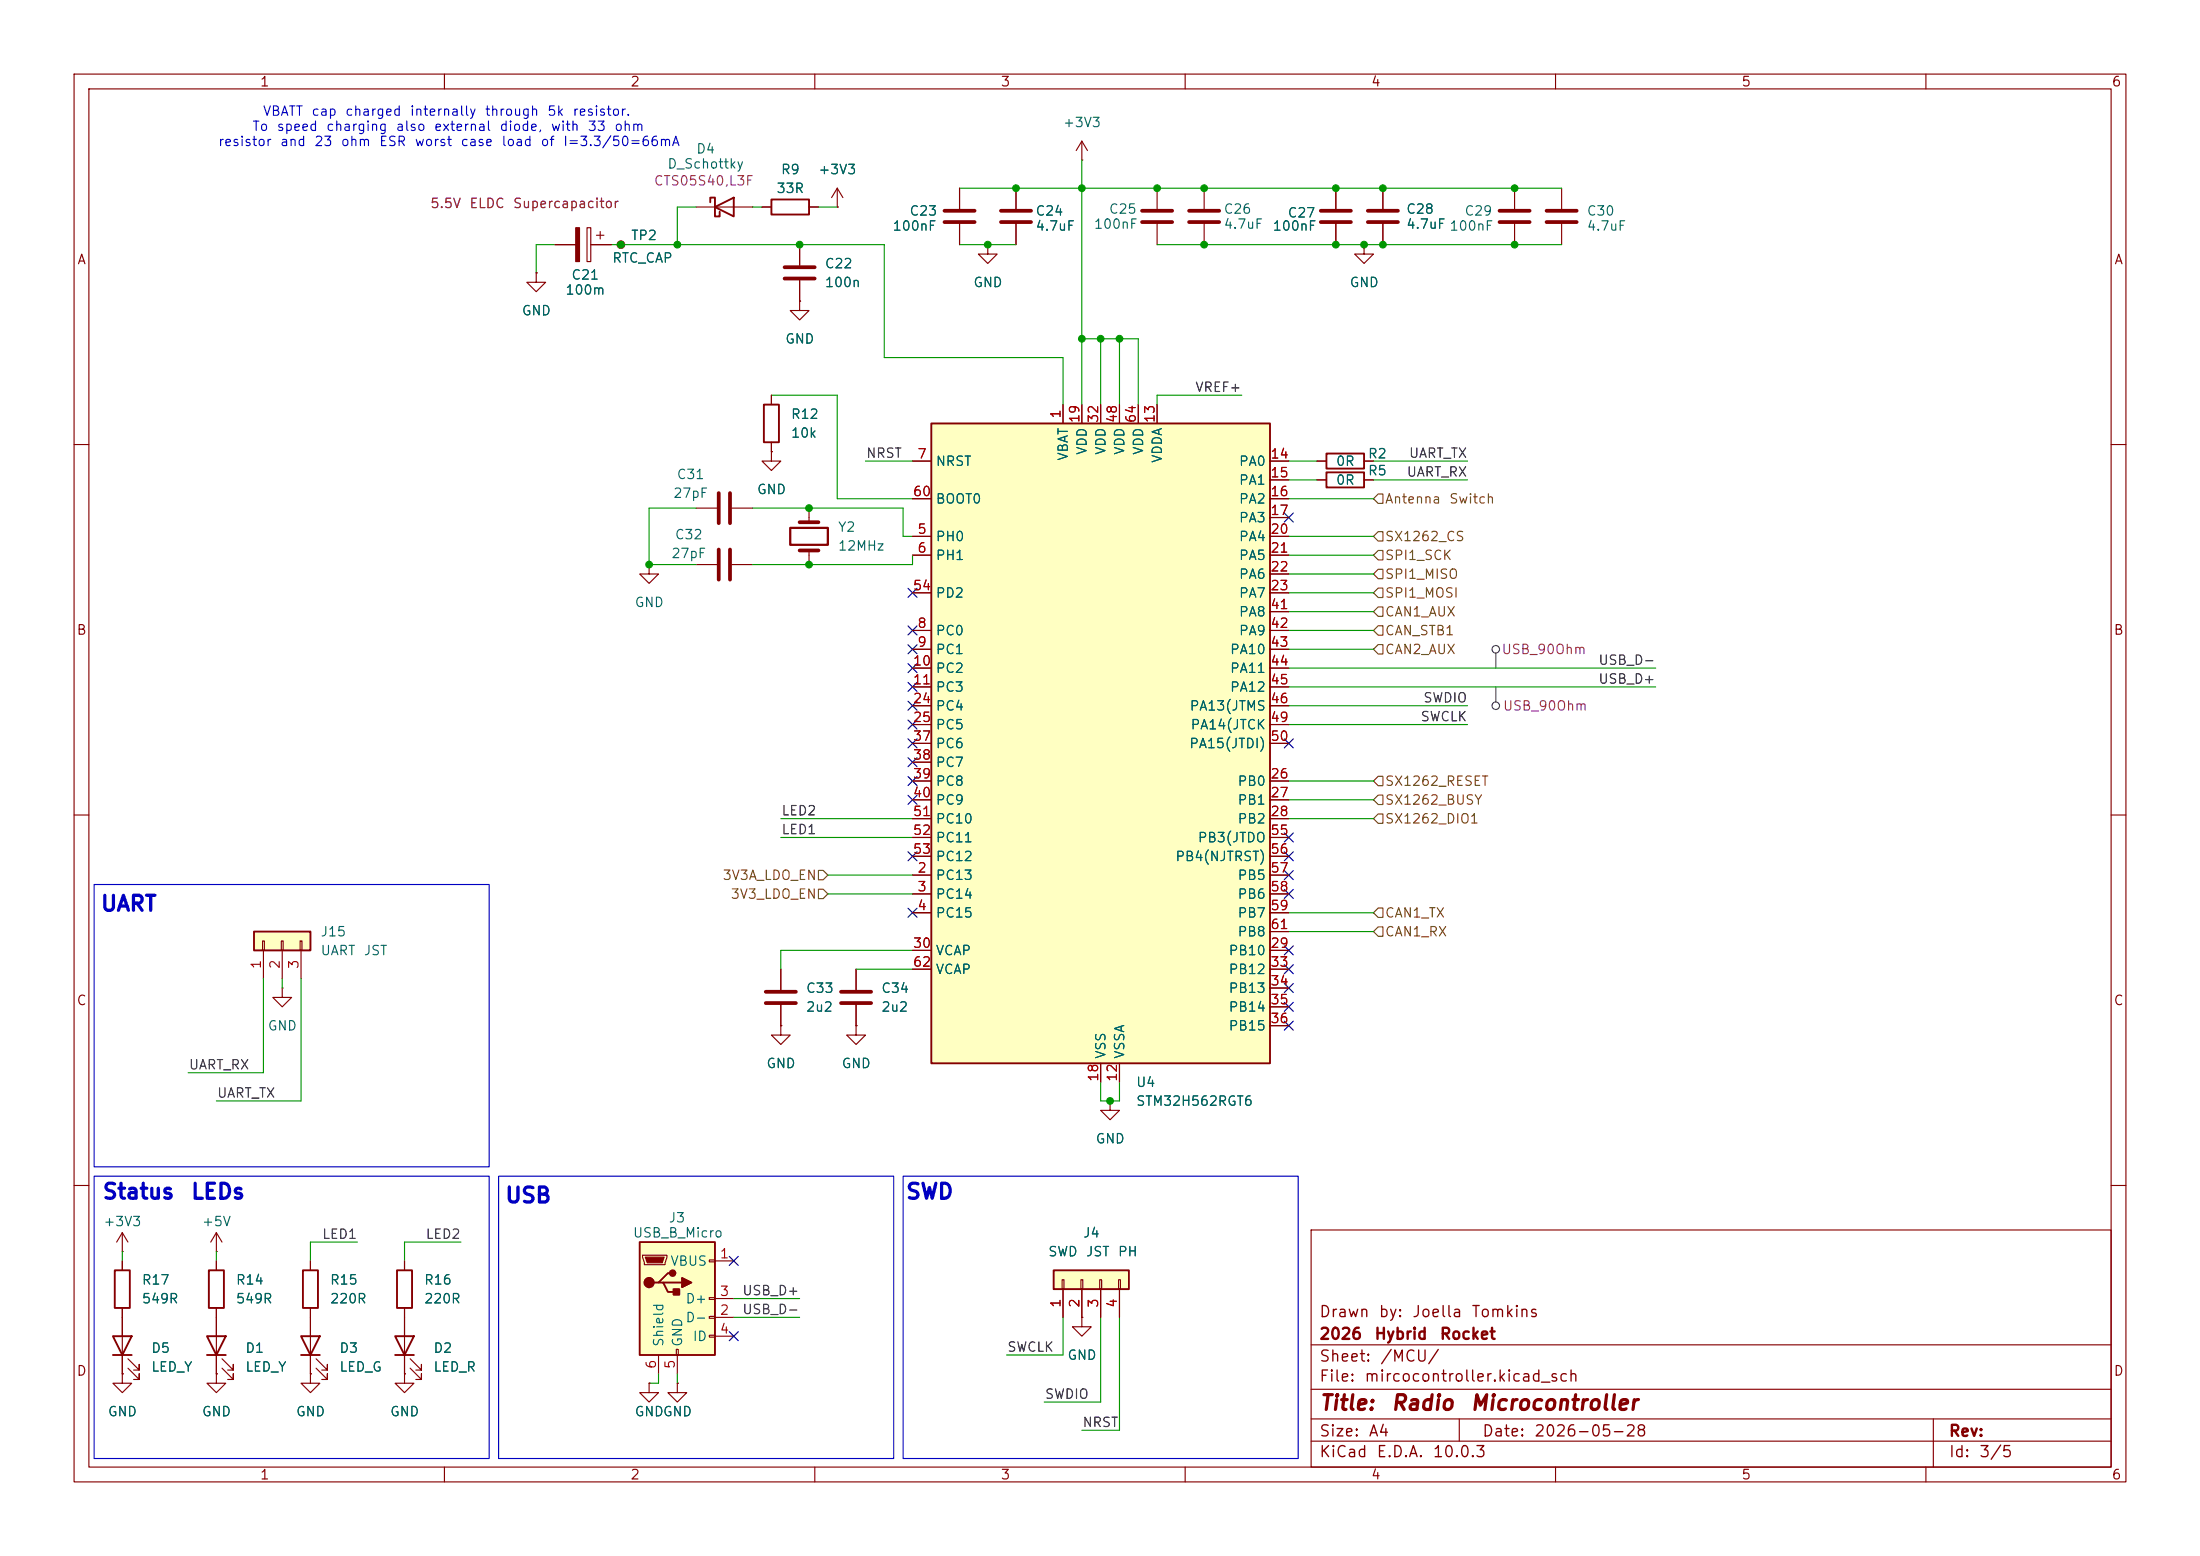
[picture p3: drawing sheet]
<svg xmlns="http://www.w3.org/2000/svg" width="297mm" height="210mm" viewBox="0 0 297 210" stroke-linecap="round" stroke-linejoin="round" font-family="sans-serif">
<g fill="none" stroke="#840000" stroke-width=".15">
<path d="M10 10h277v190h-277zM12 12h273v186h-273zM60 10v2M110 10v2M160 10v2M210 10v2M260 10v2M10 60h2M109.2 68.6v1.9M109.2 74.3v1.9M285 60h2M10 110h2"/>
<path d="M285 110h2M10 160h2M16.5 168.9h.1M16.5 166.4l-.8 1.2M16.5 166.4l.8 1.2M16.5 166.4v2.5M29.2 168.9h.1M29.2 166.4l-.8 1.2M29.2 166.4l.8 1.2M29.2 166.4v2.5M177 166h108v32h-108zM285 160h2"/>
<path d="M60 198v2M110 198v2M160 198v2M177 194.5h108M177 191.5h108M177 187.5h108M177 181.5h108M197 191.5v3M210 198v2M260 198v2M261 191.5v6.5"/>
</g>
<path d="M107.9 74.3h2.6M107.9 70.5h2.6" fill="none" stroke="#840000" stroke-width=".51"/>
<path d="M106.7 71.2h5.1v2.3h-5.1z" fill="none" stroke="#840000" stroke-width=".3"/>
<path d="M34.3 125.7h7.6v2.6h-7.6z" fill="#ffffc2"/>
<path d="M34.3 125.7h7.6v2.6h-7.6zM27.9 180.3h2.6l-1.3 2.6zM27.9 182.9h2.6" fill="none" stroke="#840000" stroke-width=".25"/>
<g fill="none" stroke="#840000" stroke-width=".15">
<path d="M35.4 127h.3v1.3h-.3zM35.6 128.3v3.8M38 127h.2v1.3h-.2zM38.1 133.4v1.2h1.3l-1.3 1.3-1.3-1.3h1.3M38.1 133.4h.1M38.1 128.3v3.8M40.5 127h.3v1.3h-.3zM40.6 128.3v3.8M29.2 177.8v7.6M29.2 185.4v1.3h1.3l-1.3 1.3-1.3-1.3h1.3M29.2 185.4h.1M30 184.7l1.5 1.5v-.8v.8h-.8"/>
<path d="M30 183.4l1.5 1.5v-.7v.7h-.8M87.6 186.7v1.3h1.3l-1.3 1.2-1.2-1.2h1.2M87.6 186.7h.1M91.4 186.7v1.3h1.3l-1.3 1.2-1.2-1.2h1.2M91.4 186.7h.1"/>
</g>
<path d="M125.7 57.2h45.7v86.3h-45.7z" fill="#ffffc2"/>
<path d="M125.7 57.2h45.7v86.3h-45.7z" fill="none" stroke="#840000" stroke-width=".25"/>
<g fill="none" stroke="#840000" stroke-width=".15">
<path d="M107.9 40.6v1.3h1.3l-1.3 1.3-1.2-1.3h1.2M107.9 40.6h.1M143.5 54.6v2.6M146 54.6v2.6M148.6 54.6v2.6M151.1 54.6v2.6M153.7 54.6v2.6M156.2 54.6v2.6M123.2 72.4h2.5M123.2 74.9h2.5M123.2 62.2h2.5M123.2 67.3h2.5"/>
<path d="M171.4 72.4h2.6M171.4 74.9h2.6M171.4 62.2h2.6M171.4 64.8h2.6M171.4 67.3h2.6M171.4 69.9h2.6M171.4 77.5h2.6M123.2 85.1h2.5M123.2 87.6h2.5M123.2 90.2h2.5M123.2 92.7h2.5M123.2 80h2.5"/>
<path d="M123.2 95.3h2.5M123.2 97.8h2.5M171.4 85.1h2.6M171.4 87.6h2.6M171.4 90.2h2.6M171.4 92.7h2.6M171.4 80h2.6M171.4 95.3h2.6M171.4 97.8h2.6M171.4 82.6h2.6M123.2 118.1h2.5M123.2 105.4h2.5"/>
<path d="M123.2 108h2.5M123.2 110.5h2.5M123.2 100.3h2.5M123.2 102.9h2.5M123.2 113h2.5M123.2 115.6h2.5M171.4 118.1h2.6M171.4 105.4h2.6M171.4 108h2.6M171.4 110.5h2.6M171.4 100.3h2.6M171.4 113h2.6"/>
<path d="M171.4 115.6h2.6M123.2 120.7h2.5M123.2 123.2h2.5M123.2 128.3h2.5M123.2 130.8h2.5M171.4 120.7h2.6M171.4 123.2h2.6M171.4 128.3h2.6M171.4 130.8h2.6M171.4 133.4h2.6M171.4 135.9h2.6M171.4 138.4h2.6"/>
<path d="M171.4 125.7h2.6M148.6 143.5v2.6M151.1 143.5v2.6M41.9 185.4v1.3h1.3l-1.3 1.3-1.3-1.3h1.3M41.9 185.4h.1"/>
</g>
<path d="M86.4 167.6h10.1v15.3h-10.1z" fill="#ffffc2"/>
<path d="M86.4 167.6h10.1v15.3h-10.1zM88.9 173.1h.6l.7 1.3h1.2M89.5 173.1h2.6M90.8 171.8h-.6l-1.3 1.3h-.6M40.6 180.3h2.6l-1.3 2.6zM40.6 182.9h2.6" fill="none" stroke="#840000" stroke-width=".25"/>
<g fill="none" stroke="#840000" stroke-width=".15">
<path d="M41.9 177.8v7.6M86.7 169.4h3.3v.3l-.2 1h-2.8zM95.8 170.1h.7v.2h-.7zM95.8 175.1h.7v.3h-.7zM95.8 177.7h.7v.2h-.7zM96.5 170.2h2.6M96.5 177.8h2.6M96.5 175.3h2.6M42.7 184.7l1.5 1.5v-.8v.8h-.8M42.7 183.4l1.5 1.5v-.7v.7h-.8M88.9 182.9v2.5M91.3 182.1h.3v.8h-.3z"/>
<path d="M91.4 182.9v2.5M95.8 180.2h.7v.3h-.7zM96.5 180.3h2.6"/>
</g>
<path d="M87.1 169.7h2.6l-.3 .7h-2z" fill="#840000" stroke="#840000" stroke-width=".15"/>
<g fill="#840000" stroke="#840000" stroke-width=".25">
<path d="M90.9 174h.8v.8h-.8z"/>
<path d="M92.1 172.5l1.2 .6-1.2 .6z"/>
<circle cx="87.6" cy="173.1" r=".63"/>
<circle cx="90.8" cy="171.8" r=".38"/>
</g>
<path d="M142.2 171.5h10.2v2.5h-10.2z" fill="#ffffc2"/>
<g fill="none" stroke="#840000" stroke-width=".25">
<path d="M95.9 27.3v-.6h.6v2.5h.7v-.6M96.5 27.9l2.6-1.2v2.5zM104.1 26.9h5.1v2.1h-5.1zM103.1 54.6h2.1v5.1h-2.1zM179.1 61.2h5v2h-5zM179.1 63.8h5v2h-5zM15.5 171.5h2v5h-2zM28.2 171.5h2v5h-2zM40.9 171.5h2v5h-2zM53.6 171.5h2v5h-2zM142.2 171.5h10.2v2.5h-10.2zM15.2 180.3h2.6l-1.3 2.6z"/>
<path d="M15.2 182.9h2.6M53.3 180.3h2.6l-1.3 2.6zM53.3 182.9h2.6"/>
</g>
<g fill="none" stroke="#840000" stroke-width=".15">
<path d="M146 19.1v2.5M146 19.1l-.7 1.2M146 19.1l.8 1.2M72.4 36.8v1.3h1.3l-1.3 1.3-1.3-1.3h1.3M72.4 36.8h.1M74.9 33h2.8M79.2 30.7h.6v4.6h-.6zM79.8 33h2.7M80.5 31.8h1M81 31.2v1.1M83.8 33h.1M94 27.9h7.6"/>
<path d="M102.9 27.9h1.2M107.9 33v2.8M107.9 37.8v2.8M109.2 27.9h1.3M113 27.9h.1M113 25.4l-.7 1.3M113 25.4l.8 1.3M113 25.4v2.5M129.5 25.4v2.8M129.5 30.2v2.8M133.3 33v1.3h1.3l-1.3 1.3-1.2-1.3h1.2M133.3 33h.1"/>
<path d="M137.2 25.4v2.8M137.2 30.2v2.8M146 21.6h.1M156.2 25.4v2.8M156.2 30.2v2.8M162.6 25.4v2.8M162.6 30.2v2.8M180.3 25.4v2.8M180.3 30.2v2.8M184.1 33v1.3h1.3l-1.3 1.3-1.2-1.3h1.2M184.1 33h.1M186.7 25.4v2.8"/>
<path d="M186.7 30.2v2.8M204.5 25.4v2.8M204.5 30.2v2.8M210.8 25.4v2.8M210.8 30.2v2.8M104.1 53.3v1.3M104.1 59.7v1.3M107.9 40.6h.1M143.5 54.6v2.6M146 54.6v2.6M148.6 54.6v2.6M151.1 54.6v2.6"/>
<path d="M153.7 54.6v2.6M156.2 54.6v2.6M87.6 76.2v1.3h1.3l-1.3 1.2-1.2-1.2h1.2M87.6 76.2h.1M94 76.2h2.8M94 68.6h2.8M98.8 76.2h2.8M98.8 68.6h2.8M104.1 61v1.2h1.3l-1.3 1.3-1.2-1.3h1.2M104.1 61h.1M123.2 62.2h2.5M123.2 72.4h2.5"/>
<path d="M123.2 74.9h2.5M123.2 67.3h2.5M171.4 62.2h2.6M171.4 64.8h2.6M171.4 72.4h2.6M171.4 74.9h2.6M171.4 67.3h2.6M171.4 69.9h2.6M171.4 77.5h2.6M177.8 62.2h1.3M177.8 64.8h1.3M184.1 62.2h1.3"/>
<path d="M184.1 64.8h1.3M123.2 85.1h2.5M123.2 87.6h2.5M123.2 90.2h2.5M123.2 92.7h2.5M123.2 80h2.5M123.2 95.3h2.5M123.2 97.8h2.5M171.4 85.1h2.6M171.4 87.6h2.6M171.4 90.2h2.6M171.4 92.7h2.6"/>
<path d="M171.4 80h2.6M171.4 95.3h2.6M171.4 97.8h2.6M171.4 82.6h2.6M123.2 118.1h2.5M123.2 105.4h2.5M123.2 108h2.5M123.2 110.5h2.5M123.2 100.3h2.5M123.2 102.9h2.5M123.2 113h2.5M123.2 115.6h2.5"/>
<path d="M171.4 118.1h2.6M171.4 105.4h2.6M171.4 108h2.6M171.4 110.5h2.6M171.4 100.3h2.6M171.4 113h2.6M171.4 115.6h2.6M105.4 138.4v1.3h1.3l-1.3 1.3-1.3-1.3h1.3M105.4 138.4h.1M105.4 130.8v2.8M105.4 135.6v2.8M115.6 138.4v1.3h1.2l-1.2 1.3-1.3-1.3h1.3"/>
<path d="M115.6 138.4h.1M115.6 130.8v2.8M115.6 135.6v2.8M123.2 120.7h2.5M123.2 123.2h2.5M123.2 128.3h2.5M123.2 130.8h2.5M171.4 120.7h2.6M171.4 123.2h2.6M171.4 128.3h2.6M171.4 130.8h2.6M171.4 133.4h2.6"/>
<path d="M171.4 135.9h2.6M171.4 138.4h2.6M171.4 125.7h2.6M148.6 143.5v2.6M149.9 148.6v1.3h1.2l-1.2 1.2-1.3-1.2h1.3M149.9 148.6h.1M151.1 143.5v2.6M16.5 170.2v1.3M16.5 176.5v8.9M29.2 170.2v1.3M29.2 176.5v3.8M41.9 170.2v1.3"/>
<path d="M41.9 176.5v3.8M54.6 170.2v1.3M54.6 176.5v8.9M143.4 172.7h.2v1.3h-.2zM143.5 174v3.8M145.9 172.7h.3v1.3h-.3zM146 177.8v1.3h1.3l-1.3 1.2-1.2-1.2h1.2M146 177.8h.1M146 174v3.8M148.5 172.7h.2v1.3h-.2zM148.6 174v3.8M151 172.7h.3v1.3h-.3z"/>
<path d="M151.1 174v3.8M16.5 185.4v1.3h1.3l-1.3 1.3-1.3-1.3h1.3M16.5 185.4h.1M17.3 184.7l1.5 1.5v-.8v.8h-.8M17.3 183.4l1.5 1.5v-.7v.7h-.8M29.2 185.4h.1M29.2 182.9v2.5M41.9 185.4h.1M41.9 182.9v2.5M54.6 185.4v1.3h1.3l-1.3 1.3-1.3-1.3h1.3M54.6 185.4h.1M55.4 184.7l1.5 1.5v-.8v.8h-.8"/>
<path d="M55.4 183.4l1.5 1.5v-.7v.7h-.8M87.6 186.7h.1M91.4 186.7h.1"/>
<circle cx="83.8" cy="33" r=".51"/>
</g>
<g fill="none" stroke="#840000" stroke-width=".51">
<path d="M105.9 36.1h4.1M105.9 37.6h4.1M127.5 28.4h4.1M127.5 30h4.1M135.1 28.4h4.1M135.1 30h4.1M154.2 28.4h4M154.2 30h4M160.5 28.4h4.1M160.5 30h4.1M178.3 28.4h4.1M178.3 30h4.1"/>
<path d="M184.7 28.4h4M184.7 30h4M202.4 28.4h4.1M202.4 30h4.1M208.8 28.4h4.1M208.8 30h4.1M97 66.5v4.1M97 74.2v4M98.6 66.5v4.1M98.6 74.2v4M103.4 133.9h4M103.4 135.4h4"/>
<path d="M113.5 133.9h4.1M113.5 135.4h4.1"/>
</g>
<path d="M77.7 30.7h.5v4.6h-.5z" fill="#840000" stroke="#840000" stroke-width=".15"/>
<g fill="none" stroke="#484848" stroke-width=".15">
<path d="M201.9 88.1v2.1M201.9 92.7v2"/>
<circle cx="201.9" cy="95.3" r=".51"/>
<circle cx="201.9" cy="87.6" r=".51"/>
</g>
<g fill="none" stroke="#725600" stroke-width=".15">
<path d="M186.1 79.4h.6v1.2h-.6l-.7-.6zM186.1 76.8h.6v1.3h-.6l-.7-.6zM186.1 74.3h.6v1.3h-.6l-.7-.7zM186.1 66.7h.6v1.2h-.6l-.7-.6zM186.1 71.8h.6v1.2h-.6l-.7-.6zM186.1 87h.6v1.3h-.6l-.7-.7zM186.1 81.9h.6v1.3h-.6l-.7-.6zM186.1 84.5h.6v1.2h-.6l-.7-.6zM110.5 117.5h.6l.7 .6-.7 .6h-.6zM186.1 109.9h.6v1.2h-.6l-.7-.6zM186.1 107.3h.6v1.3h-.6l-.7-.6zM186.1 104.8h.6v1.2h-.6l-.7-.6z"/>
<path d="M110.5 120h.6l.7 .7-.7 .6h-.6zM186.1 125.1h.6v1.3h-.6l-.7-.7zM186.1 122.6h.6v1.2h-.6l-.7-.6z"/>
</g>
<g fill="none" stroke="#009600" stroke-width=".15">
<path d="M74.9 33h-2.5v3.8M82.5 33h36.9v15.3h24.1v6.3M94 27.9h-2.6v5.1M101.6 27.9h1.3M110.5 27.9h2.5M129.5 25.4h81.3M129.5 33h7.7M146 21.6v33M156.2 33h54.6M104.1 53.3h8.9v14h10.2M146 45.7h7.7v8.9M148.6 45.7v8.9"/>
<path d="M151.1 45.7v8.9M167.6 53.3h-11.4v1.3M94 68.6h-6.4v7.6h6.4M101.6 68.6h20.3v3.8h1.3M116.8 62.2h6.4M123.2 74.9v1.3h-21.6M174 74.9h11.4M174 72.4h11.4M174 67.3h11.4M174 62.2h3.8M174 64.8h3.8M174 77.5h11.4"/>
<path d="M185.4 62.2h12.7M185.4 64.8h12.7M174 82.6h11.4M174 87.6h11.4M174 80h11.4M174 97.8h24.1M174 95.3h24.1M174 90.2h49.5M174 92.7h49.5M174 85.1h11.4M105.4 110.5h17.8M105.4 113h17.8"/>
<path d="M111.8 118.1h11.4M174 110.5h11.4M174 108h11.4M174 105.4h11.4M35.6 132.1v12.7h-10.2M38.1 132.1v1.3M40.6 132.1v16.5h-11.4M111.8 120.7h11.4M115.6 130.8h7.6M123.2 128.3h-17.8v2.5M174 125.7h11.4M174 123.2h11.4"/>
<path d="M148.6 146.1v2.5h2.5v-2.5M16.5 168.9v1.3M29.2 168.9v1.3M48.3 167.6h-6.4v2.6M62.2 167.6h-7.6v2.6M99.1 177.8h8.8M99.1 175.3h8.8M143.5 177.8v5.1h-7.6M148.6 177.8v11.4h-7.6M151.1 177.8v15.2h-5.1M88.9 185.4v1.3h-1.3M91.4 185.4v1.3"/>
</g>
<g fill="none" stroke="#000084" stroke-width=".15">
<path d="M122.6 79.4l1.2 1.2M123.8 79.4l-1.2 1.2M173.4 69.2l1.2 1.3M174.6 69.2l-1.2 1.3M122.6 92.1l1.2 1.2M122.6 89.6l1.2 1.2M122.6 87l1.2 1.2M122.6 97.2l1.2 1.2M122.6 94.6l1.2 1.3M122.6 84.5l1.2 1.2M122.6 99.7l1.2 1.2M123.8 92.1l-1.2 1.2"/>
<path d="M123.8 89.6l-1.2 1.2M123.8 87l-1.2 1.2M123.8 97.2l-1.2 1.2M123.8 94.6l-1.2 1.3M123.8 84.5l-1.2 1.2M123.8 99.7l-1.2 1.2M173.4 99.7l1.2 1.2M174.6 99.7l-1.2 1.2M122.6 104.8l1.2 1.2M122.6 102.3l1.2 1.2M122.6 115l1.2 1.2M122.6 107.3l1.2 1.3"/>
<path d="M123.8 104.8l-1.2 1.2M123.8 102.3l-1.2 1.2M123.8 115l-1.2 1.2M123.8 107.3l-1.2 1.3M173.4 112.4l1.2 1.2M173.4 115l1.2 1.2M173.4 117.5l1.2 1.2M174.6 112.4l-1.2 1.2M174.6 115l-1.2 1.2M174.6 117.5l-1.2 1.2M122.6 122.6l1.2 1.2M123.8 122.6l-1.2 1.2"/>
<path d="M173.4 135.3l1.2 1.2M173.4 130.2l1.2 1.2M173.4 132.7l1.2 1.3M173.4 137.8l1.2 1.2M173.4 120l1.2 1.3M173.4 127.7l1.2 1.2M174.6 135.3l-1.2 1.2M174.6 130.2l-1.2 1.2M174.6 132.7l-1.2 1.3M174.6 137.8l-1.2 1.2M174.6 120l-1.2 1.3M174.6 127.7l-1.2 1.2"/>
<path d="M98.5 169.6l1.2 1.2M98.5 179.7l1.2 1.2M99.7 169.6l-1.2 1.2M99.7 179.7l-1.2 1.2"/>
</g>
<path d="M12.7 119.4h53.3v38.1h-53.3zM12.7 158.8h53.3v38.1h-53.3zM67.3 158.8h53.3v38.1h-53.3zM121.9 158.8h53.4v38.1h-53.4z" fill="none" stroke="#0000c2" stroke-width=".15"/>
<g fill="#009600" stroke="#009600" stroke-width=".14">
<circle cx="87.6" cy="76.2" r=".46"/>
<circle cx="83.8" cy="33" r=".46"/>
<circle cx="91.4" cy="33" r=".46"/>
<circle cx="137.2" cy="25.4" r=".46"/>
<circle cx="151.1" cy="45.7" r=".46"/>
<circle cx="148.6" cy="45.7" r=".46"/>
<circle cx="146" cy="25.4" r=".46"/>
<circle cx="146" cy="45.7" r=".46"/>
<circle cx="162.6" cy="25.4" r=".46"/>
<circle cx="180.3" cy="25.4" r=".46"/>
<circle cx="162.6" cy="33" r=".46"/>
<circle cx="156.2" cy="25.4" r=".46"/>
<circle cx="180.3" cy="33" r=".46"/>
<circle cx="133.3" cy="33" r=".46"/>
<circle cx="149.9" cy="148.6" r=".46"/>
<circle cx="107.9" cy="33" r=".46"/>
<circle cx="109.2" cy="68.6" r=".46"/>
<circle cx="109.2" cy="76.2" r=".46"/>
<circle cx="184.1" cy="33" r=".46"/>
<circle cx="186.7" cy="25.4" r=".46"/>
<circle cx="186.7" cy="33" r=".46"/>
<circle cx="204.5" cy="25.4" r=".46"/>
<circle cx="204.5" cy="33" r=".46"/>
</g>
<g font-size="2" fill="#0000c2">
<text x="13.5" y="123.5">UART</text>
<text x="13.7" y="162.3">Status</text>
<text x="25.7" y="162.3">LEDs</text>
<text x="68.1" y="162.8">USB</text>
<text x="122.2" y="162.3">SWD</text>
</g>
<g font-size="2" fill="#840000">
<text x="178" y="190.8">Title:</text>
<text x="187.7" y="190.8">Radio</text>
<text x="198.4" y="190.8">Microcontroller</text>
</g>
<g font-size="1.5" fill="#840000">
<text x="178" y="178.2">Drawn</text>
<text x="186" y="178.2">by:</text>
<text x="190.5" y="178.2">Joella</text>
<text x="198.5" y="178.2">Tomkins</text>
<text x="178" y="184.2">Sheet:</text>
<text x="178" y="181.2">2026</text>
<text x="185.5" y="181.2">Hybrid</text>
<text x="186.2" y="184.2">/MCU/</text>
<text x="194.3" y="181.2">Rocket</text>
<text x="178" y="186.9">File:</text>
<text x="184.1" y="186.9">mircocontroller.kicad_sch</text>
<text x="178" y="197.1">KiCad</text>
<text x="178" y="194.3">Size:</text>
<text x="184.7" y="194.3">A4</text>
<text x="185.7" y="197.1">E.D.A.</text>
<text x="193.3" y="197.1">10.0.3</text>
<text x="200" y="194.3">Date:</text>
<text x="207" y="194.3">2026-05-28</text>
<text x="263" y="194.3">Rev:</text>
<text x="263" y="197.1">Id:</text>
<text x="267.1" y="197.1">3/5</text>
</g>
<g font-size="1.3" fill="#840000">
<text x="35" y="12">1</text>
<text x="85" y="12">2</text>
<text x="135" y="12">3</text>
<text x="185" y="12">4</text>
<text x="235" y="12">5</text>
<text x="285" y="12">6</text>
<text x="10.3" y="36">A</text>
<text x="285.3" y="36">A</text>
<text x="10.3" y="86">B</text>
<text x="285.3" y="86">B</text>
<text x="10.3" y="136">C</text>
<text x="285.3" y="136">C</text>
<text x="10.3" y="186">D</text>
<text x="285.3" y="186">D</text>
<text x="35" y="200">1</text>
<text x="85" y="200">2</text>
<text x="135" y="200">3</text>
<text x="185" y="200">4</text>
<text x="235" y="200">5</text>
<text x="285" y="200">6</text>
</g>
<g font-size="1.3" fill="#0000c2">
<text x="34" y="18">To</text>
<text x="35.4" y="15.9">VBATT</text>
<text x="37.3" y="18">speed</text>
<text x="42" y="15.9">cap</text>
<text x="43.9" y="18">charging</text>
<text x="46.5" y="15.9">charged</text>
<text x="53.3" y="18">also</text>
<text x="55.2" y="15.9">internally</text>
<text x="58.5" y="18">external</text>
<text x="65.4" y="15.9">through</text>
<text x="67.3" y="18">diode,</text>
<text x="73.8" y="15.9">5k</text>
<text x="74.3" y="18">with</text>
<text x="77.2" y="15.9">resistor.</text>
<text x="79.2" y="18">33</text>
<text x="82.8" y="18">ohm</text>
<text x="29.4" y="20">resistor</text>
<text x="37.7" y="20">and</text>
<text x="42.3" y="20">23</text>
<text x="45.9" y="20">ohm</text>
<text x="51.1" y="20">ESR</text>
<text x="55.9" y="20">worst</text>
<text x="62.1" y="20">case</text>
<text x="67.6" y="20">load</text>
<text x="72.9" y="20">of</text>
<text x="75.9" y="20">I=3.3/50=66mA</text>
</g>
<g font-size="1.3" fill="#006464">
<text x="143.4" y="17.5">+3V3</text>
<text x="90" y="23.1">D_Schottky</text>
<text x="93.9" y="21">D4</text>
<text x="105.3" y="23.8">R9</text>
<text x="110.4" y="23.8">+3V3</text>
<text x="104.7" y="26.4">33R</text>
<text x="122.7" y="29.4">C23</text>
<text x="139.7" y="29.4">C24</text>
<text x="149.6" y="29.2">C25</text>
<text x="165.1" y="29.2">C26</text>
<text x="173.7" y="29.7">C27</text>
<text x="189.7" y="29.2">C28</text>
<text x="197.6" y="29.4">C29</text>
<text x="214.1" y="29.4">C30</text>
<text x="82.6" y="35.8">RTC_CAP</text>
<text x="85.1" y="32.7">TP2</text>
<text x="120.4" y="31.5">100nF</text>
<text x="139.7" y="31.5">4.7uF</text>
<text x="147.6" y="31.2">100nF</text>
<text x="165.1" y="31.2">4.7uF</text>
<text x="171.7" y="31.5">100nF</text>
<text x="189.7" y="31.2">4.7uF 100nF</text>
<text x="189.7" y="31.2">4.7uF</text>
<text x="214.1" y="31.5">4.7uF</text>
<text x="76.2" y="40.1">100m</text>
<text x="77" y="38.1">C21</text>
<text x="111.3" y="39.1">100n</text>
<text x="111.3" y="36.5">C22</text>
<text x="131.3" y="39.1">GND</text>
<text x="182.1" y="39.1">GND</text>
<text x="70.4" y="42.9">GND</text>
<text x="105.9" y="46.7">GND</text>
<text x="106.7" y="59.4">10k</text>
<text x="106.7" y="56.9">R12</text>
<text x="91.3" y="65">C31</text>
<text x="126.2" y="63.2">NRST</text>
<text x="144.5" y="62.3" transform="rotate(-90 144.5 62.3)">VBAT</text>
<text x="147" y="61.5" transform="rotate(-90 147 61.5)">VDD</text>
<text x="149.6" y="61.5" transform="rotate(-90 149.6 61.5)">VDD</text>
<text x="152.1" y="61.5" transform="rotate(-90 152.1 61.5)">VDD</text>
<text x="154.6" y="61.5" transform="rotate(-90 154.6 61.5)">VDD</text>
<text x="157.2" y="62.6" transform="rotate(-90 157.2 62.6)">VDDA</text>
<text x="167.2" y="63.2">PA0</text>
<text x="167.2" y="65.7">PA1</text>
<text x="180.3" y="63.2">0R</text>
<text x="180.3" y="65.7">0R</text>
<text x="184.6" y="62.2">R2</text>
<text x="184.6" y="64.5">R5</text>
<text x="90.8" y="67.5">27pF</text>
<text x="102.1" y="67">GND</text>
<text x="126.2" y="68.3">BOOT0</text>
<text x="167.2" y="68.3">PA2</text>
<text x="167.2" y="70.8">PA3</text>
<text x="90.5" y="75.6">27pF</text>
<text x="91" y="73.1">C32</text>
<text x="113" y="72.1">Y2</text>
<text x="113" y="74.6">12MHz</text>
<text x="126.2" y="73.4">PH0</text>
<text x="126.2" y="75.9">PH1</text>
<text x="167.2" y="73.4">PA4</text>
<text x="167.2" y="75.9">PA5</text>
<text x="85.6" y="82.3">GND</text>
<text x="126.2" y="81">PD2</text>
<text x="167.2" y="78.4">PA6</text>
<text x="167.2" y="81">PA7</text>
<text x="167.2" y="83.5">PA8</text>
<text x="126.2" y="86.1">PC0</text>
<text x="126.2" y="88.6">PC1</text>
<text x="166" y="88.6">PA10</text>
<text x="167.2" y="86.1">PA9</text>
<text x="126.2" y="91.1">PC2</text>
<text x="126.2" y="93.7">PC3</text>
<text x="166" y="91.1">PA11</text>
<text x="166" y="93.7">PA12</text>
<text x="126.2" y="96.2">PC4</text>
<text x="126.2" y="98.8">PC5</text>
<text x="126.2" y="101.3">PC6</text>
<text x="160.5" y="101.3">PA15(JTDI)</text>
<text x="160.5" y="96.2">PA13(JTMS</text>
<text x="160.6" y="98.8">PA14(JTCK</text>
<text x="126.2" y="103.8">PC7</text>
<text x="126.2" y="106.4">PC8</text>
<text x="167" y="106.4">PB0</text>
<text x="126.2" y="108.9">PC9</text>
<text x="126.2" y="111.5">PC10</text>
<text x="167" y="108.9">PB1</text>
<text x="167" y="111.5">PB2</text>
<text x="126.2" y="119.1">PC13</text>
<text x="126.2" y="114">PC11</text>
<text x="126.2" y="116.5">PC12</text>
<text x="158.6" y="116.5">PB4(NJTRST)</text>
<text x="161.6" y="114">PB3(JTDO</text>
<text x="167" y="119.1">PB5</text>
<text x="126.2" y="121.6">PC14</text>
<text x="126.2" y="124.2">PC15</text>
<text x="167" y="121.6">PB6</text>
<text x="167" y="124.2">PB7</text>
<text x="43.2" y="126.7">J15</text>
<text x="43.2" y="129.2">UART</text>
<text x="49" y="129.2">JST</text>
<text x="126.2" y="129.2">VCAP</text>
<text x="126.2" y="131.8">VCAP</text>
<text x="165.8" y="129.2">PB10</text>
<text x="165.8" y="131.8">PB12</text>
<text x="167" y="126.7">PB8</text>
<text x="108.7" y="134.3">C33</text>
<text x="108.7" y="136.9">2u2</text>
<text x="118.9" y="134.3">C34</text>
<text x="118.9" y="136.9">2u2</text>
<text x="165.8" y="134.3">PB13</text>
<text x="165.8" y="136.9">PB14</text>
<text x="36.1" y="139.4">GND</text>
<text x="149.6" y="143" transform="rotate(-90 149.6 143)">VSS</text>
<text x="152.1" y="143" transform="rotate(-90 152.1 143)">VSSA</text>
<text x="165.8" y="139.4">PB15</text>
<text x="103.4" y="144.5">GND</text>
<text x="113.5" y="144.5">GND</text>
<text x="153.3" y="147">U4</text>
<text x="153.3" y="149.6">STM32H562RGT6</text>
<text x="147.8" y="154.6">GND</text>
<text x="13.9" y="165.8">+3V3</text>
<text x="27.2" y="165.8">+5V</text>
<text x="85.4" y="167.3">USB_B_Micro</text>
<text x="90.2" y="165.3">J3</text>
<text x="146.1" y="167.3">J4</text>
<text x="19.1" y="173.7">R17</text>
<text x="31.8" y="173.7">R14</text>
<text x="44.5" y="173.7">R15</text>
<text x="57.2" y="173.7">R16</text>
<text x="90.4" y="171.2">VBUS</text>
<text x="141.4" y="169.9">SWD</text>
<text x="146.5" y="169.9">JST</text>
<text x="150.8" y="169.9">PH</text>
<text x="19.1" y="176.2">549R</text>
<text x="31.8" y="176.2">549R</text>
<text x="44.5" y="176.2">220R</text>
<text x="57.2" y="176.2">220R</text>
<text x="92.5" y="178.8">D-</text>
<text x="92.5" y="176.2">D+</text>
<text x="20.3" y="182.9">D5</text>
<text x="20.3" y="185.4">LED_Y</text>
<text x="33" y="182.9">D1</text>
<text x="33" y="185.4">LED_Y</text>
<text x="45.7" y="182.9">D3</text>
<text x="45.7" y="185.4">LED_G</text>
<text x="58.4" y="182.9">D2</text>
<text x="58.4" y="185.4">LED_R</text>
<text x="89.9" y="181.9" transform="rotate(-90 89.9 181.9)">Shield</text>
<text x="92.4" y="181.9" transform="rotate(-90 92.4 181.9)">GND</text>
<text x="93.4" y="181.3">ID</text>
<text x="144" y="183.9">GND</text>
<text x="14.5" y="191.5">GND</text>
<text x="27.2" y="191.5">GND</text>
<text x="39.9" y="191.5">GND</text>
<text x="52.6" y="191.5">GND</text>
<text x="85.6" y="191.5">GNDGND</text>
</g>
<g font-size="1.3" fill="#840084">
<text x="58" y="28.4">5.5V</text>
<text x="63.3" y="28.4">ELDC</text>
<text x="69.2" y="28.4">Supercapacitor</text>
<text x="88.2" y="25.4">CTS05S40,L3F</text>
<text x="202.6" y="88.6">USB_90Ohm</text>
<text x="202.8" y="96.2">USB_90Ohm</text>
</g>
<g font-size="1.3" fill="#0f0f0f">
<text x="161.3" y="53.2">VREF+</text>
<text x="116.8" y="62.1">NRST</text>
<text x="189.8" y="64.6">UART_RX</text>
<text x="190.1" y="62.1">UART_TX</text>
<text x="192.1" y="95.1">SWDIO</text>
<text x="215.7" y="90">USB_D-</text>
<text x="215.7" y="92.6">USB_D+</text>
<text x="191.7" y="97.7">SWCLK</text>
<text x="105.4" y="112.9">LED1</text>
<text x="105.4" y="110.4">LED2</text>
<text x="25.4" y="144.7">UART_RX</text>
<text x="29.2" y="148.5">UART_TX</text>
<text x="43.4" y="167.5">LED1</text>
<text x="57.4" y="167.5">LED2</text>
<text x="100.1" y="177.7">USB_D-</text>
<text x="100.1" y="175.1">USB_D+</text>
<text x="135.9" y="182.8">SWCLK</text>
<text x="141" y="189.1">SWDIO</text>
<text x="146" y="192.9">NRST</text>
</g>
<g font-size="1.3" fill="#a90000">
<text x="143.5" y="56.6" transform="rotate(-90 143.5 56.6)">1</text>
<text x="146" y="57.2" transform="rotate(-90 146 57.2)">19</text>
<text x="148.6" y="57.2" transform="rotate(-90 148.6 57.2)">32</text>
<text x="151.1" y="57.2" transform="rotate(-90 151.1 57.2)">48</text>
<text x="153.6" y="57.2" transform="rotate(-90 153.6 57.2)">64</text>
<text x="156.2" y="57.2" transform="rotate(-90 156.2 57.2)">13</text>
<text x="123.8" y="62.2">7</text>
<text x="171.4" y="62.2">14</text>
<text x="171.4" y="64.7">15</text>
<text x="123.1" y="67.3">60</text>
<text x="171.4" y="67.3">16</text>
<text x="171.4" y="69.8">17</text>
<text x="123.8" y="72.4">5</text>
<text x="123.8" y="74.9">6</text>
<text x="171.4" y="72.4">20</text>
<text x="171.4" y="74.9">21</text>
<text x="171.4" y="77.4">22</text>
<text x="123.1" y="80">54</text>
<text x="171.4" y="80">23</text>
<text x="171.4" y="82.5">41</text>
<text x="123.8" y="85.1">8</text>
<text x="123.8" y="87.6">9</text>
<text x="171.4" y="85.1">42</text>
<text x="171.4" y="87.6">43</text>
<text x="123.1" y="90.1">10</text>
<text x="123.1" y="92.7">11</text>
<text x="123.1" y="95.2">24</text>
<text x="171.4" y="90.1">44</text>
<text x="171.4" y="92.7">45</text>
<text x="171.4" y="95.2">46</text>
<text x="123.1" y="97.8">25</text>
<text x="123.1" y="100.3">37</text>
<text x="171.4" y="97.8">49</text>
<text x="171.4" y="100.3">50</text>
<text x="123.1" y="102.8">38</text>
<text x="123.1" y="105.4">39</text>
<text x="123.1" y="107.9">40</text>
<text x="171.4" y="105.4">26</text>
<text x="171.4" y="107.9">27</text>
<text x="123.1" y="110.5">51</text>
<text x="123.1" y="113">52</text>
<text x="171.4" y="110.5">28</text>
<text x="171.4" y="113">55</text>
<text x="123.1" y="115.5">53</text>
<text x="123.8" y="118.1">2</text>
<text x="171.4" y="115.5">56</text>
<text x="171.4" y="118.1">57</text>
<text x="123.8" y="120.6">3</text>
<text x="123.8" y="123.2">4</text>
<text x="171.4" y="120.6">58</text>
<text x="171.4" y="123.2">59</text>
<text x="171.4" y="125.7">61</text>
<text x="35.5" y="130.9" transform="rotate(-90 35.5 130.9)">1</text>
<text x="38.1" y="130.9" transform="rotate(-90 38.1 130.9)">2</text>
<text x="40.6" y="130.9" transform="rotate(-90 40.6 130.9)">3</text>
<text x="123.1" y="128.2">30</text>
<text x="123.1" y="130.8">62</text>
<text x="171.4" y="128.2">29</text>
<text x="171.4" y="130.8">33</text>
<text x="171.4" y="133.3">34</text>
<text x="171.4" y="135.9">35</text>
<text x="171.4" y="138.4">36</text>
<text x="148.6" y="146.1" transform="rotate(-90 148.6 146.1)">18</text>
<text x="151.1" y="146.1" transform="rotate(-90 151.1 146.1)">12</text>
<text x="97.1" y="170.2">1</text>
<text x="97.1" y="177.8">2</text>
<text x="97.1" y="175.2">3</text>
<text x="143.5" y="176.6" transform="rotate(-90 143.5 176.6)">1</text>
<text x="146" y="176.6" transform="rotate(-90 146 176.6)">2</text>
<text x="148.6" y="176.6" transform="rotate(-90 148.6 176.6)">3</text>
<text x="151.1" y="176.6" transform="rotate(-90 151.1 176.6)">4</text>
<text x="88.9" y="184.9" transform="rotate(-90 88.9 184.9)">6</text>
<text x="91.4" y="184.9" transform="rotate(-90 91.4 184.9)">5</text>
<text x="97.1" y="180.3">4</text>
</g>
<g font-size="1.3" fill="#725600">
<text x="186.9" y="68.3">Antenna</text>
<text x="195.6" y="68.3">Switch</text>
<text x="186.9" y="75.9">SPI1_SCK</text>
<text x="186.9" y="73.4">SX1262_CS</text>
<text x="186.9" y="83.5">CAN1_AUX</text>
<text x="186.9" y="81">SPI1_MOSI</text>
<text x="186.9" y="78.4">SPI1_MISO</text>
<text x="186.9" y="88.6">CAN2_AUX</text>
<text x="186.9" y="86.1">CAN_STB1</text>
<text x="186.9" y="106.4">SX1262_RESET</text>
<text x="186.9" y="111.5">SX1262_DIO1</text>
<text x="186.9" y="108.9">SX1262_BUSY</text>
<text x="97.5" y="119.1">3V3A_LDO_EN</text>
<text x="98.5" y="121.6">3V3_LDO_EN</text>
<text x="186.9" y="124.2">CAN1_TX</text>
<text x="186.9" y="126.7">CAN1_RX</text>
</g>
</svg>
